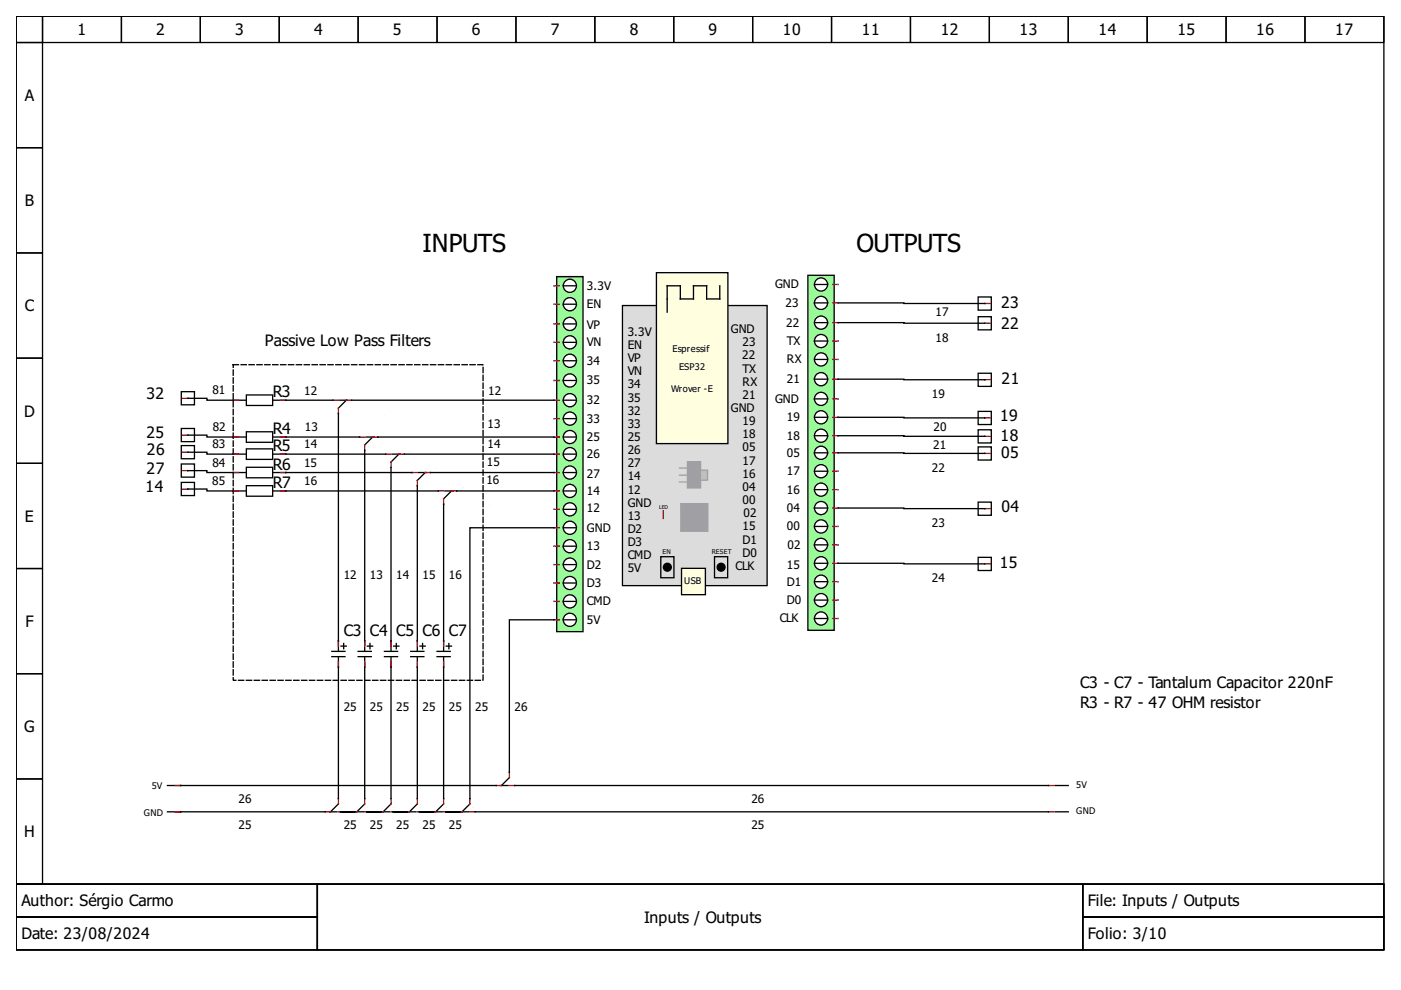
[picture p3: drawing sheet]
<svg xmlns="http://www.w3.org/2000/svg" width="297mm" height="210mm" viewBox="0 0 297 210" stroke-linecap="round" stroke-linejoin="round" font-family="sans-serif">
<g fill="none" stroke="#000" stroke-width=".28">
<path d="M3.4 3.4h290v184.1h-290zM3.4 3.4h5.6v5.6h-5.6zM3.4 9h5.6v22.3h-5.6zM9 3.4h16.7v5.6h-16.7zM25.7 3.4h16.8v5.6h-16.8zM42.5 3.4h16.7v5.6h-16.7zM59.2 3.4h16.7v5.6h-16.7zM75.9 3.4h16.8v5.6h-16.8zM92.7 3.4h16.7v5.6h-16.7zM109.4 3.4h16.7v5.6h-16.7zM126.1 3.4h16.7v5.6h-16.7zM142.8 3.4h16.8v5.6h-16.8z"/>
<path d="M159.6 3.4h16.7v5.6h-16.7zM176.3 3.4h16.7v5.6h-16.7zM193 3.4h16.8v5.6h-16.8zM209.8 3.4h16.7v5.6h-16.7zM226.5 3.4h16.7v5.6h-16.7zM243.2 3.4h16.8v5.6h-16.8zM260 3.4h16.7v5.6h-16.7zM276.7 3.4h16.7v5.6h-16.7zM3.4 31.3h5.6v22.3h-5.6zM3.4 53.6h5.6v22.3h-5.6zM3.4 75.9h5.6v22.3h-5.6zM3.4 98.2h5.6v22.3h-5.6z"/>
<path d="M49.4 104.1h11.2M3.4 120.5h5.6v22.3h-5.6zM3.4 142.8h5.6v22.4h-5.6zM3.4 165.2h5.6v22.3h-5.6zM3.4 187.5h290v13.9h-290zM3.4 187.5h63.9v6.9h-63.9zM3.4 194.4h63.9v7h-63.9zM67.3 187.5h162.3v13.9h-162.3zM229.6 187.5h63.8v6.9h-63.8zM229.6 194.4h63.8v7h-63.8z"/>
</g>
<path d="M49.4 77.3h53v66.9h-53z" fill="none" stroke="#000" stroke-width=".28" stroke-dasharray="1.1 .6"/>
<path d="M52.2 103h5.6v2.2h-5.6z" fill-rule="evenodd" fill="#fff" stroke="#000" stroke-width=".28"/>
<path d="M49.4 104.1h1.2M59.5 104.1h1.1" fill="none" stroke="#f00" stroke-width=".28"/>
<path d="M49.4 104.1h.1M60.6 104.1h.1" fill="none" stroke="#00f" stroke-width=".28"/>
<path d="M49.4 84.9h11.2" fill="none" stroke="#000" stroke-width=".28"/>
<path d="M52.2 83.7h5.6v2.3h-5.6z" fill-rule="evenodd" fill="#fff" stroke="#000" stroke-width=".28"/>
<path d="M49.4 84.9h1.2M59.5 84.9h1.1" fill="none" stroke="#f00" stroke-width=".28"/>
<path d="M49.4 84.9h.1M60.6 84.9h.1" fill="none" stroke="#00f" stroke-width=".28"/>
<path d="M49.4 100.2h11.2" fill="none" stroke="#000" stroke-width=".28"/>
<path d="M52.2 99.1h5.6v2.2h-5.6z" fill-rule="evenodd" fill="#fff" stroke="#000" stroke-width=".28"/>
<path d="M49.4 100.2h1.2M59.5 100.2h1.1" fill="none" stroke="#f00" stroke-width=".28"/>
<path d="M49.4 100.2h.1M60.6 100.2h.1" fill="none" stroke="#00f" stroke-width=".28"/>
<path d="M49.4 96.3h11.2" fill="none" stroke="#000" stroke-width=".28"/>
<path d="M52.2 95.2h5.6v2.2h-5.6z" fill-rule="evenodd" fill="#fff" stroke="#000" stroke-width=".28"/>
<path d="M49.4 96.3h1.2M59.5 96.3h1.1" fill="none" stroke="#f00" stroke-width=".28"/>
<path d="M49.4 96.3h.1M60.6 96.3h.1" fill="none" stroke="#00f" stroke-width=".28"/>
<path d="M49.4 92.7h11.2" fill="none" stroke="#000" stroke-width=".28"/>
<path d="M52.2 91.5h5.6v2.3h-5.6z" fill-rule="evenodd" fill="#fff" stroke="#000" stroke-width=".28"/>
<g fill="none" stroke="#f00" stroke-width=".28">
<path d="M208.8 68.5h1.1M208.8 64.3h1.1M38.7 95.9h1.1M38.7 84.4h1.1M38.7 99.8h1.1M38.7 92.3h1.1M49.4 92.7h1.2M59.5 92.7h1.1M81.8 96.3h1.1M82.9 98v1.1M84.6 96.3h1.1M208.8 88.6h1.1"/>
<path d="M208.8 92.5h1.1M208.8 96.1h1.1M208.8 80.5h1.1M38.7 103.7h1.1M87.4 100.2h1.1M88.5 101.9v1.1M90.2 100.2h1.1M208.8 107.8h1.1M37.2 172.1h1.1M37.2 166.5h1.1M85.7 172.1h1.1M88.5 172.1h1.1"/>
<path d="M88.5 169.3v1.2M96.8 172.1h1.2M99.6 172.1h1.1M99.6 169.3v1.2M105.2 166.5h1.1M108 166.5h1.1M108 163.8v1.1M222.3 172.1h1.1"/>
</g>
<g fill="none" stroke="#00f" stroke-width=".28">
<path d="M208.8 64.3h.1M208.8 68.5h.1M39.8 84.4h.1M39.8 92.3h.1M39.8 95.9h.1M39.8 99.8h.1M49.4 92.7h.1M60.6 92.7h.1M81.8 96.3h.1M82.9 99.1h.1M85.7 96.3h.1M208.8 80.5h.1"/>
<path d="M208.8 88.6h.1M208.8 92.5h.1M208.8 96.1h.1M39.8 103.7h.1M87.4 100.2h.1M88.5 103h.1M91.3 100.2h.1M208.8 107.8h.1M38.3 166.5h.1M38.3 172.1h.1M85.7 172.1h.1M88.5 169.3h.1"/>
<path d="M89.6 172.1h.1M96.8 172.1h.1M99.6 169.3h.1M100.7 172.1h.1M105.2 166.5h.1M108 163.8h.1M109.1 166.5h.1M222.3 172.1h.1"/>
</g>
<g fill="none" stroke="#000" stroke-width=".28">
<path d="M207.4 67.1h2.8v2.8h-2.8zM207.4 63h2.8v2.8h-2.8zM207.4 79.1h2.8v2.8h-2.8zM38.4 94.5h2.8v2.8h-2.8zM38.4 83h2.8v2.8h-2.8zM38.4 98.4h2.8v2.8h-2.8zM38.4 90.8h2.8v2.8h-2.8zM83.2 96.3h1.7M84.6 96.3l-1.7 1.7M207.4 87.2h2.8v2.8h-2.8zM207.4 91.1h2.8v2.8h-2.8zM207.4 94.8h2.8v2.7h-2.8z"/>
<path d="M38.4 102.3h2.8v2.8h-2.8zM88.8 100.2h1.6M90.2 100.2l-1.7 1.7M207.4 106.5h2.8v2.7h-2.8zM35.5 172.1h2.8M35.5 166.5h2.8M86.5 172.1h1.7M88.5 170.5l-1.7 1.6M97.7 172.1h1.7M99.6 170.5l-1.6 1.6M106 166.5h1.7M108 164.9l-1.7 1.6"/>
<path d="M223.7 172.1h2.8"/>
</g>
<g fill="#98fb98" stroke="#000" stroke-width=".28">
<path d="M171.3 58.4h5.6v75.2h-5.6z" fill-rule="evenodd"/>
<path d="M118 58.6h5.6v75.3h-5.6z" fill-rule="evenodd"/>
</g>
<path d="M132 64.8h30.6v59.4h-30.6z" fill-rule="evenodd" fill="#dcdcdc" stroke="#000" stroke-width=".28"/>
<path d="M139.2 57.8h15.1v36.3h-15.1z" fill-rule="evenodd" fill="#ffffe0" stroke="#000" stroke-width=".28"/>
<circle cx="174.1" cy="119.4" r="1.39" fill="#fff" stroke="#000" stroke-width=".28"/>
<circle cx="152.9" cy="120.3" r=".84" fill="#000" stroke="#000" stroke-width=".28"/>
<path d="M145.8 97.9h2.7v5.6h-2.7z" fill-rule="evenodd" fill="#a0a0a4" stroke="#a0a0a4" stroke-width=".28"/>
<circle cx="120.8" cy="119.7" r="1.39" fill="#fff" stroke="#000" stroke-width=".28"/>
<path d="M144.3 106.8h5.8v5.8h-5.8z" fill-rule="evenodd" fill="#a0a0a4" stroke="#a0a0a4" stroke-width=".28"/>
<path d="M144.5 120.5h5.1v5.6h-5.1z" fill-rule="evenodd" fill="#ffffe0" stroke="#000" stroke-width=".28"/>
<circle cx="141.5" cy="120.3" r=".84" fill="#000" stroke="#000" stroke-width=".28"/>
<g fill="#fff" stroke="#000" stroke-width=".28">
<circle cx="174.1" cy="111.6" r="1.39"/>
<circle cx="120.8" cy="111.9" r="1.39"/>
<circle cx="174.1" cy="68.4" r="1.39"/>
</g>
<path d="M140.1 118h2.8v4.5h-2.8zM151.5 118h2.8v4.5h-2.8z" fill="none" stroke="#000" stroke-width=".28"/>
<g fill="#fff" stroke="#000" stroke-width=".28">
<circle cx="120.8" cy="68.7" r="1.39"/>
<circle cx="120.8" cy="92.7" r="1.39"/>
<circle cx="174.1" cy="92.4" r="1.39"/>
<circle cx="174.1" cy="96" r="1.39"/>
<circle cx="120.8" cy="96.3" r="1.39"/>
<circle cx="174.1" cy="88.5" r="1.39"/>
<circle cx="120.8" cy="88.8" r="1.39"/>
<circle cx="120.8" cy="100.2" r="1.39"/>
<circle cx="174.1" cy="99.9" r="1.39"/>
<circle cx="120.8" cy="104.1" r="1.39"/>
<circle cx="174.1" cy="103.8" r="1.39"/>
<circle cx="174.1" cy="127.2" r="1.39"/>
<circle cx="120.8" cy="127.5" r="1.39"/>
<circle cx="120.8" cy="108" r="1.39"/>
<circle cx="174.1" cy="107.7" r="1.39"/>
<circle cx="174.1" cy="80.4" r="1.39"/>
<circle cx="120.8" cy="80.7" r="1.39"/>
<circle cx="120.8" cy="64.5" r="1.39"/>
<circle cx="174.1" cy="64.2" r="1.39"/>
<circle cx="174.1" cy="123.3" r="1.39"/>
<circle cx="120.8" cy="123.6" r="1.39"/>
<circle cx="120.8" cy="131.4" r="1.39"/>
<circle cx="174.1" cy="131.1" r="1.39"/>
<circle cx="174.1" cy="84.6" r="1.39"/>
<circle cx="120.8" cy="84.9" r="1.39"/>
<circle cx="174.1" cy="72.3" r="1.39"/>
<circle cx="120.8" cy="72.6" r="1.39"/>
<circle cx="120.8" cy="115.8" r="1.39"/>
<circle cx="174.1" cy="115.5" r="1.39"/>
<circle cx="174.1" cy="76.2" r="1.39"/>
<circle cx="120.8" cy="76.5" r="1.39"/>
</g>
<g fill="none" stroke="#000" stroke-width=".28">
<path d="M119.4 76.5h2.8M119.4 68.7h2.8M119.4 72.6h2.8M119.4 64.5h2.8M172.7 76.2h2.8M172.7 68.4h2.8M172.7 72.3h2.8M172.7 64.2h2.8M119.4 84.9h2.8M119.4 92.7h2.8M119.4 88.8h2.8M119.4 80.7h2.8"/>
<path d="M119.4 96.3h2.8M172.7 84.6h2.8M172.7 92.4h2.8M172.7 88.5h2.8M172.7 80.4h2.8M172.7 96h2.8M172.7 99.9h2.8M119.4 119.7h2.8M119.4 115.8h2.8M119.4 104.1h2.8M119.4 108h2.8M119.4 100.2h2.8"/>
<path d="M119.4 111.9h2.8M172.7 119.4h2.8M172.7 115.5h2.8M172.7 103.8h2.8M172.7 107.7h2.8M172.7 111.6h2.8M119.4 123.6h2.8M119.4 131.4h2.8M119.4 127.5h2.8M172.7 123.3h2.8M172.7 131.1h2.8M172.7 127.2h2.8"/>
</g>
<g fill="#fff" stroke="#000" stroke-width=".28">
<circle cx="120.8" cy="60.6" r="1.39"/>
<circle cx="174.1" cy="60.3" r="1.39"/>
</g>
<path d="M119.4 60.6h2.8M152.6 60.6v2.8h-2.8v-2.8h-2.8v2.8h-2.8v-2.8h-2.7v5.6M172.7 60.3h2.8" fill="none" stroke="#000" stroke-width=".28"/>
<path d="M148.5 99.7h1.5v2.1h-1.5z" fill-rule="evenodd" fill="#c0c0c0" stroke="#a0a0a4" stroke-width=".28"/>
<path d="M144.1 99.2h1.5M144.1 100.7h1.5M144.1 102.2h1.5" fill="none" stroke="#a0a0a4" stroke-width=".28"/>
<g fill="none" stroke="#f00" stroke-width=".28">
<path d="M117.5 60.6h1.1M117.5 76.5h1.1M117.5 68.7h1.1M117.5 72.6h1.1M117.5 64.5h1.1M176.6 68.4h1.1M176.6 60.3h1.1M176.6 64.2h1.1M176.6 72.3h1.1M176.6 76.2h1.1M70.6 84.9h1.1M71.7 86.5v1.1"/>
<path d="M73.4 84.9h1.1M76.2 92.7h1.1M77.3 94.3v1.1M79 92.7h1.1M117.5 96.3h1.1M117.5 88.8h1.1M117.5 92.7h1.1M117.5 84.9h1.1M117.5 80.7h1.1M176.6 80.4h1.1M176.6 99.9h1.1M176.6 92.4h1.1"/>
<path d="M176.6 96h1.1M176.6 88.5h1.1M176.6 84.6h1.1M92.9 104.1h1.2M94.1 105.8v1.1M95.7 104.1h1.1M117.5 108h1.1M117.5 104.1h1.1M117.5 115.8h1.1M117.5 119.7h1.1M117.5 111.9h1.1M117.5 100.2h1.1"/>
<path d="M140.6 108.3v1.6M176.6 103.8h1.1M176.6 111.6h1.1M176.6 119.4h1.1M176.6 115.5h1.1M176.6 107.7h1.1M208.8 119.6h1.1M71.7 135.9v1.1M77.3 135.9v1.1M82.9 135.9v1.1M88.5 135.9v1.1M94.1 135.9v1.1"/>
<path d="M117.5 127.5h1.1M117.5 123.6h1.1M117.5 131.4h1.1M176.6 131.1h1.1M176.6 123.3h1.1M176.6 127.2h1.1M71.7 140.3v1.2M77.3 140.3v1.2M82.9 140.3v1.2M88.5 140.3v1.2M94.1 140.3v1.2M69 172.1h1.1"/>
<path d="M71.7 172.1h1.2M71.7 169.3v1.2M74.5 172.1h1.2M77.3 169.3v1.2M77.3 172.1h1.1M80.1 172.1h1.1M82.9 169.3v1.2M82.9 172.1h1.1M91.3 172.1h1.1M94.1 169.3v1.2M94.1 172.1h1.1M222.3 166.5h1.1"/>
</g>
<g fill="none" stroke="#00f" stroke-width=".28">
<path d="M117.5 60.6h.1M117.5 64.5h.1M117.5 68.7h.1M117.5 72.6h.1M117.5 76.5h.1M177.7 60.3h.1M177.7 64.2h.1M177.7 68.4h.1M177.7 72.3h.1M177.7 76.2h.1M70.6 84.9h.1M71.7 87.6h.1"/>
<path d="M74.5 84.9h.1M76.2 92.7h.1M77.3 95.4h.1M80.1 92.7h.1M117.5 80.7h.1M117.5 84.9h.1M117.5 88.8h.1M117.5 92.7h.1M117.5 96.3h.1M177.7 80.4h.1M177.7 84.6h.1M177.7 88.5h.1"/>
<path d="M177.7 92.4h.1M177.7 96h.1M177.7 99.9h.1M92.9 104.1h.1M94.1 106.9h.1M96.8 104.1h.1M117.5 100.2h.1M117.5 104.1h.1M117.5 108h.1M117.5 111.9h.1M117.5 115.8h.1M117.5 119.7h.1"/>
<path d="M177.7 103.8h.1M177.7 107.7h.1M177.7 111.6h.1M177.7 115.5h.1M177.7 119.4h.1M208.8 119.6h.1M71.7 135.9h.1M77.3 135.9h.1M82.9 135.9h.1M88.5 135.9h.1M94.1 135.9h.1M117.5 123.6h.1"/>
<path d="M117.5 127.5h.1M117.5 131.4h.1M177.7 123.3h.1M177.7 127.2h.1M177.7 131.1h.1M71.7 141.5h.1M77.3 141.5h.1M82.9 141.5h.1M88.5 141.5h.1M94.1 141.5h.1M69 172.1h.1M71.7 169.3h.1"/>
<path d="M72.9 172.1h.1M74.5 172.1h.1M77.3 169.3h.1M78.4 172.1h.1M80.1 172.1h.1M82.9 169.3h.1M84 172.1h.1M91.3 172.1h.1M94.1 169.3h.1M95.2 172.1h.1M222.3 166.5h.1"/>
</g>
<g fill="none" stroke="#000" stroke-width=".28">
<path d="M177.7 68.4l31.1 .1M177.7 64.2l31.1 .1M39.8 95.9h4.1v.4h5.5M39.8 84.4h4.1v.5h5.5M39.8 99.8h4.1v.4h5.5M39.8 92.3h4.1v.4h5.5M60.6 92.7h15.6M60.6 96.3h21.2M60.6 84.9h10M71.7 87.6v50.5M72 84.9h1.7M73.4 84.9l-1.7 1.6"/>
<path d="M74.5 84.9h43M77.3 95.4v42.7M77.6 92.7h1.7M79 92.7l-1.7 1.6M80.1 92.7h37.4M82.9 99.1v39M85.7 96.3h31.8M177.7 80.4l31.1 .1M177.7 96l31.1 .1M177.7 92.4l31.1 .1M177.7 88.5l31.1 .1M39.8 103.7h4.1v.4h5.5"/>
<path d="M60.6 100.2h26.8M60.6 104.1h32.3M88.5 103v35.1M91.3 100.2h26.2M94.1 106.9v31.2M94.3 104.1h1.7M95.7 104.1l-1.6 1.7M96.8 104.1h20.7M117.5 111.9h-17.9v57.4M177.7 107.7l31.1 .1M177.7 119.4l31.1 .2M207.4 118.2h2.8v2.8h-2.8z"/>
<path d="M70.4 139.2h2.7M70.4 138.1h2.7M71.7 139.2v30.1M72.3 137h1.1M72.9 136.4v1.2M75.9 139.2h2.8M75.9 138.1h2.8M77.3 139.2v30.1M77.9 137h1.1M78.4 136.4v1.2M81.5 139.2h2.8M81.5 138.1h2.8"/>
<path d="M82.9 139.2v30.1M83.5 137h1.1M84 136.4v1.2M87.1 139.2h2.8M87.1 138.1h2.8M88.5 139.2v30.1M89 137h1.2M89.6 136.4v1.2M92.7 139.2h2.7M92.7 138.1h2.7M94.1 139.2v30.1M94.6 137h1.1"/>
<path d="M95.2 136.4v1.2M117.5 131.4h-9.5v32.4M38.3 166.5h66.9M38.3 172.1h30.7M69.8 172.1h1.7M71.7 170.5l-1.6 1.6M72.9 172.1h2.5h-3.4h2.5M75.4 172.1h1.6M77.3 170.5l-1.6 1.6M78.4 172.1h2.6h-3.4h2.5M81 172.1h1.6M82.9 170.5l-1.7 1.6"/>
<path d="M84 172.1h2.5h-3.3h2.5M89.6 172.1h2.5h-3.3h2.5M92.1 172.1h1.7M94.1 170.5l-1.7 1.6M95.2 172.1h2.5h-3.4h2.5M100.7 172.1h121.6M109.1 166.5h113.2M223.7 166.5h2.8"/>
</g>
<g font-size="5.3">
<text x="89.6" y="53.3">INPUTS</text>
<text x="181.6" y="53.3">OUTPUTS</text>
</g>
<g font-size="3.3">
<text x="16.4" y="7.5">1</text>
<text x="33.1" y="7.5">2</text>
<text x="49.9" y="7.5">3</text>
<text x="66.6" y="7.5">4</text>
<text x="83.3" y="7.5">5</text>
<text x="100" y="7.5">6</text>
<text x="116.8" y="7.5">7</text>
<text x="133.5" y="7.5">8</text>
<text x="150.2" y="7.5">9</text>
<text x="166" y="7.5">10</text>
<text x="182.7" y="7.5">11</text>
<text x="199.4" y="7.5">12</text>
<text x="216.2" y="7.5">13</text>
<text x="232.9" y="7.5">14</text>
<text x="249.6" y="7.5">15</text>
<text x="266.4" y="7.5">16</text>
<text x="283.1" y="7.5">17</text>
<text x="5.3" y="21.4">A</text>
<text x="5.3" y="43.7">B</text>
<text x="212.3" y="65.3">23</text>
<text x="5.3" y="66">C</text>
<text x="212.3" y="69.7">22</text>
<text x="56.1" y="73.4">Passive Low Pass Filters</text>
<text x="212.4" y="81.4">21</text>
<text x="5.1" y="88.3">D</text>
<text x="31" y="84.6">32</text>
<text x="57.8" y="84.2">R3</text>
<text x="212" y="89.3">19</text>
<text x="31" y="92.9">25</text>
<text x="57.8" y="95.6">R5</text>
<text x="57.9" y="92">R4</text>
<text x="212.1" y="93.5">18</text>
<text x="31.1" y="100.4">27</text>
<text x="31.2" y="96.6">26</text>
<text x="57.9" y="99.6">R6</text>
<text x="212.3" y="97.1">05</text>
<text x="30.9" y="104.4">14</text>
<text x="57.9" y="103.4">R7</text>
<text x="5.3" y="110.6">E</text>
<text x="212.3" y="108.6">04</text>
<text x="212" y="120.3">15</text>
<text x="5.4" y="132.9">F</text>
<text x="72.9" y="134.8">C3</text>
<text x="78.4" y="134.8">C4</text>
<text x="84" y="134.8">C5</text>
<text x="89.6" y="134.8">C6</text>
<text x="95.2" y="134.8">C7</text>
<text x="229" y="145.9">C3 - C7 - Tantalum Capacitor 220nF</text>
<text x="5.1" y="155.3">G</text>
<text x="229" y="150.1">R3 - R7 - 47 OHM resistor</text>
<text x="5.1" y="177.6">H</text>
<text x="4.6" y="192.2">Author: Sérgio Carmo</text>
<text x="136.6" y="195.7">Inputs / Outputs</text>
<text x="230.7" y="192.2">File: Inputs / Outputs</text>
<text x="4.6" y="199.2">Date: 23/08/2024</text>
<text x="230.7" y="199.2">Folio: 3/10</text>
</g>
<g font-size="2.5">
<text x="124.4" y="61.4">3.3V</text>
<text x="124.4" y="65.3">EN</text>
<text x="164.3" y="61.2">GND</text>
<text x="166.5" y="65.1">23</text>
<text x="124.4" y="69.8">VP</text>
<text x="133.1" y="71.2">3.3V</text>
<text x="155" y="70.6">GND</text>
<text x="166.7" y="69.2">22</text>
<text x="198.3" y="67">17</text>
<text x="124.4" y="73.4">VN</text>
<text x="124.4" y="77.3">34</text>
<text x="133.1" y="76.8">VP</text>
<text x="133.1" y="74">EN</text>
<text x="157.3" y="76.2">22</text>
<text x="157.5" y="73.4">23</text>
<text x="166.8" y="73.1">TX</text>
<text x="166.8" y="77">RX</text>
<text x="198.3" y="72.6">18</text>
<text x="45" y="83.5">81</text>
<text x="64.5" y="83.7">12</text>
<text x="103.5" y="83.7">12</text>
<text x="124.4" y="81.5">35</text>
<text x="133.1" y="79.6">VN</text>
<text x="133.1" y="82.3">34</text>
<text x="157.5" y="79">TX</text>
<text x="157.5" y="81.8">RX</text>
<text x="166.8" y="81.2">21</text>
<text x="124.4" y="85.7">32</text>
<text x="124.4" y="89.6">33</text>
<text x="133.1" y="85.1">35</text>
<text x="133.1" y="87.9">32</text>
<text x="155" y="87.4">GND</text>
<text x="157.5" y="84.6">21</text>
<text x="164.3" y="85.4">GND</text>
<text x="166.8" y="89.3">19</text>
<text x="197.6" y="84.4">19</text>
<text x="45" y="95.1">83</text>
<text x="45.1" y="91.3">82</text>
<text x="64.5" y="94.9">14</text>
<text x="64.6" y="91.4">13</text>
<text x="103.4" y="90.8">13</text>
<text x="103.4" y="95.1">14</text>
<text x="124.4" y="93.5">25</text>
<text x="133.1" y="93.5">25</text>
<text x="133.1" y="90.7">33</text>
<text x="157.5" y="95.7">05</text>
<text x="157.5" y="92.9">18</text>
<text x="157.5" y="90.2">19</text>
<text x="166.8" y="93.2">18</text>
<text x="197.9" y="95.1">21</text>
<text x="197.9" y="91.5">20</text>
<text x="45" y="99">84</text>
<text x="64.5" y="99">15</text>
<text x="103.2" y="98.8">15</text>
<text x="124.4" y="97.1">26</text>
<text x="124.4" y="101.3">27</text>
<text x="133.1" y="99.1">27</text>
<text x="133.1" y="101.9">14</text>
<text x="133.1" y="96.3">26</text>
<text x="157.5" y="101.3">16</text>
<text x="157.5" y="98.5">17</text>
<text x="166.8" y="96.8">05</text>
<text x="166.8" y="100.7">17</text>
<text x="197.6" y="100">22</text>
<text x="45" y="102.9">85</text>
<text x="64.5" y="102.9">16</text>
<text x="103.1" y="102.6">16</text>
<text x="124.4" y="104.9">14</text>
<text x="133.1" y="107.4">GND</text>
<text x="133.1" y="104.6">12</text>
<text x="157.5" y="106.9">00</text>
<text x="157.5" y="104.1">04</text>
<text x="166.8" y="104.6">16</text>
<text x="124.4" y="112.7">GND</text>
<text x="124.4" y="108.6">12</text>
<text x="133.1" y="113">D2</text>
<text x="133.1" y="110.2">13</text>
<text x="157.5" y="112.5">15</text>
<text x="157.6" y="109.7">02</text>
<text x="166.8" y="112.5">00</text>
<text x="166.8" y="108.6">04</text>
<text x="197.6" y="111.7">23</text>
<text x="124.4" y="116.6">13</text>
<text x="133.1" y="118.6">CMD</text>
<text x="133.1" y="115.8">D3</text>
<text x="157.5" y="118">D0</text>
<text x="157.5" y="115.2">D1</text>
<text x="167" y="116.4">02</text>
<text x="72.9" y="122.8">12</text>
<text x="78.4" y="122.8">13</text>
<text x="84" y="122.8">14</text>
<text x="89.6" y="122.8">15</text>
<text x="95.2" y="122.8">16</text>
<text x="124.4" y="120.5">D2</text>
<text x="124.4" y="124.4">D3</text>
<text x="133.1" y="121.4">5V</text>
<text x="156" y="120.8">CLK</text>
<text x="166.8" y="120.5">15</text>
<text x="166.8" y="124.2">D1</text>
<text x="197.6" y="123.5">24</text>
<text x="124.4" y="128.3">CMD</text>
<text x="165.3" y="132">CLK</text>
<text x="166.8" y="128.1">D0</text>
<text x="124.4" y="132.3">5V</text>
<text x="72.9" y="150.7">25</text>
<text x="78.4" y="150.7">25</text>
<text x="84" y="150.7">25</text>
<text x="89.6" y="150.7">25</text>
<text x="95.2" y="150.7">25</text>
<text x="100.7" y="150.7">25</text>
<text x="109.1" y="150.7">26</text>
<text x="50.6" y="170.2">26</text>
<text x="159.3" y="170.2">26</text>
<text x="50.6" y="175.7">25</text>
<text x="72.9" y="175.7">25</text>
<text x="78.4" y="175.7">25</text>
<text x="84" y="175.7">25</text>
<text x="89.6" y="175.7">25</text>
<text x="95.2" y="175.7">25</text>
<text x="159.3" y="175.7">25</text>
</g>
<g font-size="2">
<text x="142.6" y="74.5">Espressif</text>
<text x="142.3" y="83.2">Wrover -E</text>
<text x="144" y="78.4">ESP32</text>
<text x="145.1" y="123.9">USB</text>
<text x="32.2" y="167.4">5V</text>
<text x="228.2" y="167.1">5V</text>
<text x="30.5" y="173">GND</text>
<text x="228.2" y="172.7">GND</text>
</g>
<g font-size="1.4">
<text x="140.5" y="117.5">EN</text>
<text x="150.9" y="117.5">RESET</text>
</g>
<text font-size="1.1" x="139.8" y="108">LED</text>
</svg>
